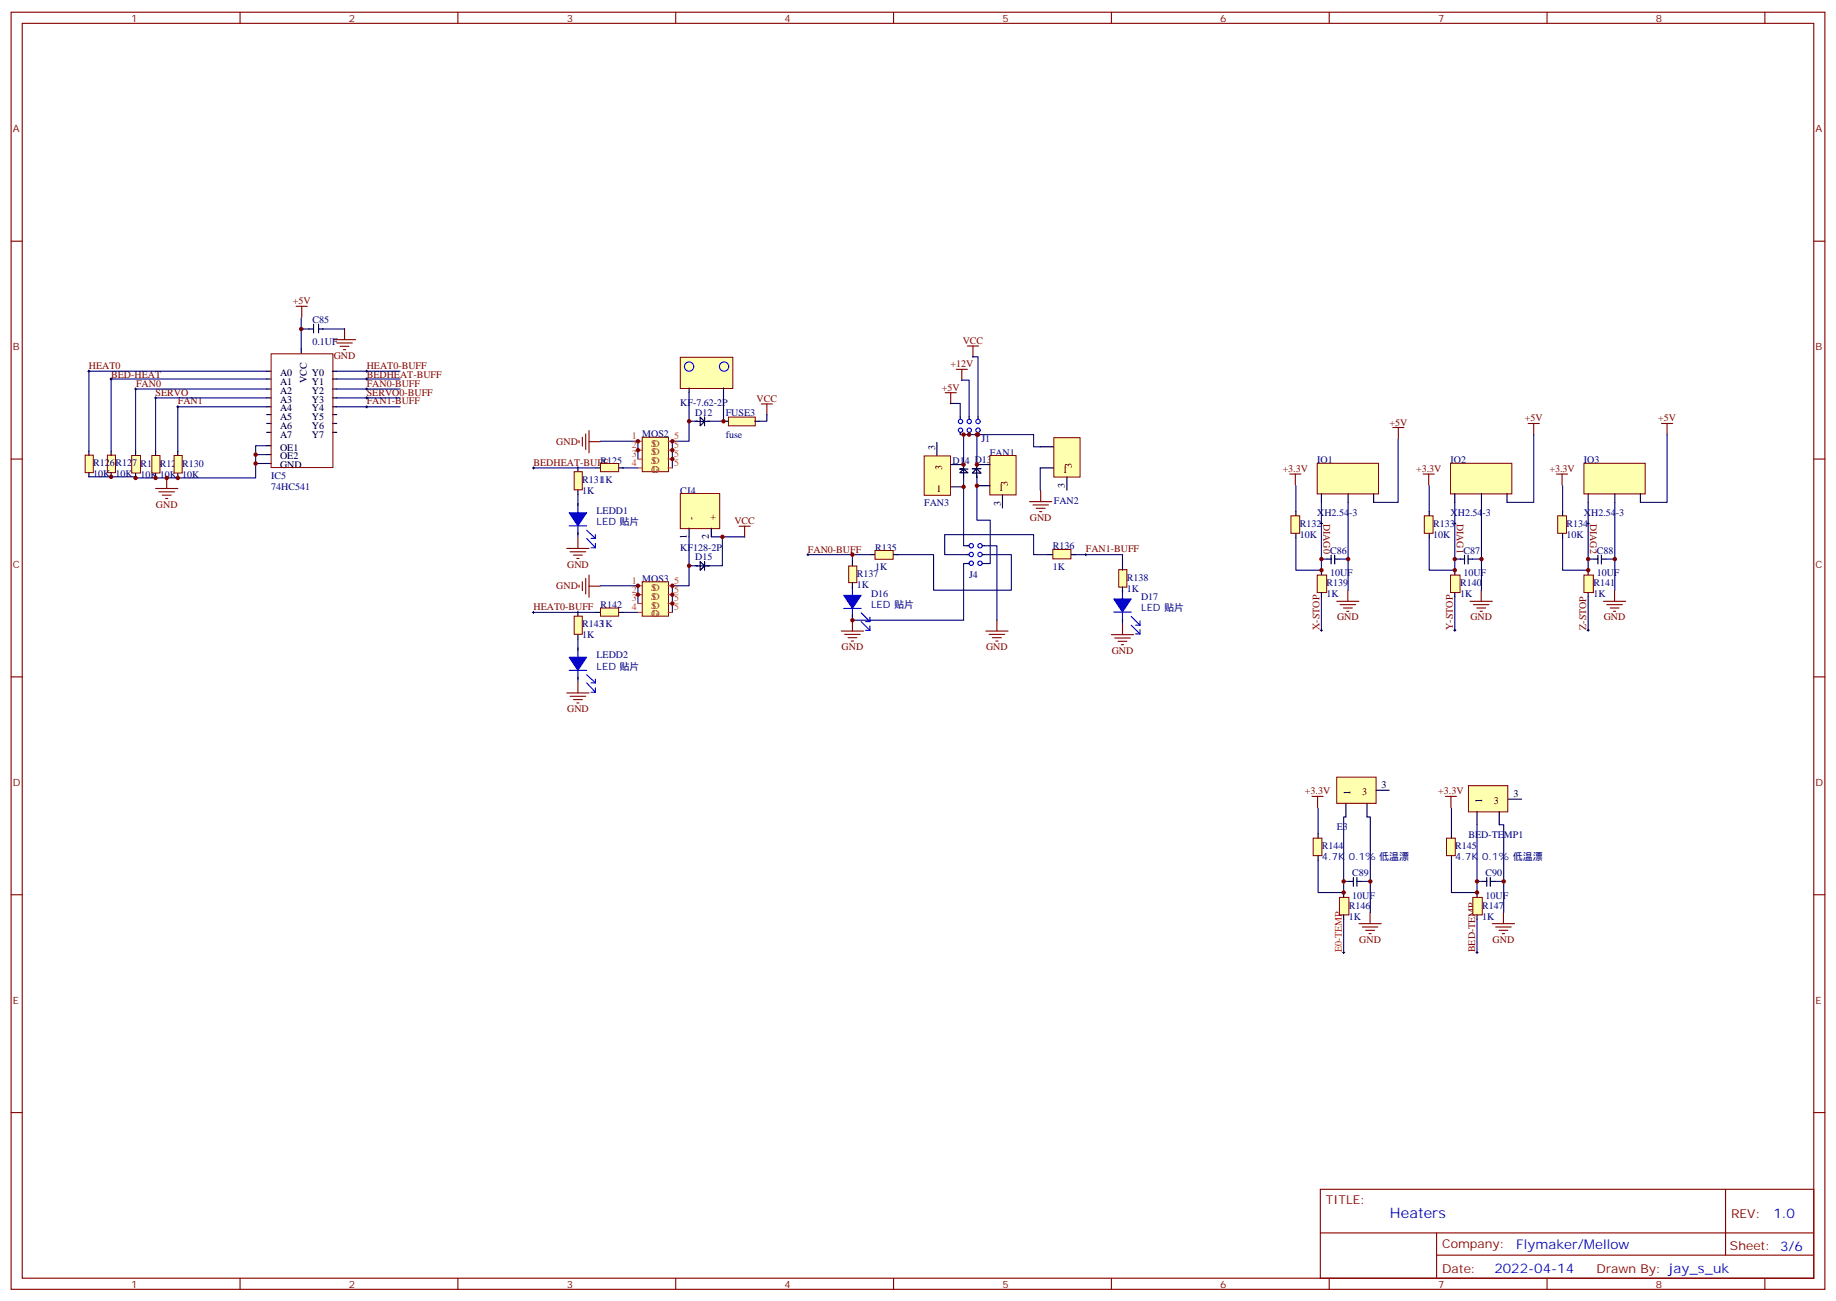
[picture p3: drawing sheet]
<svg xmlns="http://www.w3.org/2000/svg" width="583mm" height="413mm" viewBox="0 0 583 413" stroke-linecap="round" stroke-linejoin="round" font-family="sans-serif">
<g fill="none" stroke="#800000" stroke-width=".35">
<path d="M94 97.2h3.5M95.8 97.2v3.5M105.8 107.8h7.1M106.9 108.9h4.9M107.9 109.9h2.9M109 111h.7M109.4 104.3v3.5M303.5 117.2h3.6M305.3 117.2v3.6M307.1 109.8h3.5M308.8 109.8v3.6M183.8 139.8v.7"/>
<path d="M184.9 138.8v2.8M185.9 137.7v5M187 136.7v7M241.7 128.2h3.5M243.4 128.2v3.5M300 124.6h3.5M301.8 124.6v3.6M442.1 135.7h3.5M443.9 135.7v3.5M485.1 134.4h3.5M486.8 134.4v3.5M527.4 134.4h3.5"/>
<path d="M529.2 134.4v3.5M49.4 155h7M50.4 156.1h5M51.5 157.2h2.8M52.6 158.2h.7M52.9 151.5v3.5M187 140.2h3.5M326.8 159.2h7.1M330.3 155.7v3.5M409.4 150.5h3.5M411.2 150.5v3.5M451.7 150.5h3.6"/>
<path d="M453.5 150.5v3.5M494.1 150.5h3.5M495.8 150.5v3.5M179.9 174.1h7.1M181 175.1h4.9M182 176.2h2.9M183.1 177.2h.7M183.4 170.5v3.6M234.6 167h3.5M236.4 167v3.5M327.9 160.3h4.9M328.9 161.3h2.8"/>
<path d="M330 162.4h.7M183.8 185.7v.7M184.9 184.6v2.9M185.9 183.6v4.9M187 182.5v7.1M187 186h3.5M270.6 196.8v3.5M316.4 196.8v3.5M356.3 197.9v3.5M424.3 190.9h7.1M425.4 191.9h4.9M426.4 193h2.8"/>
<path d="M427.5 194h.7M427.8 187.3v3.6M466.6 190.9h7.1M467.7 191.9h4.9M468.8 193h2.8M469.8 194h.7M470.2 187.3v3.6M509 190.9h7M510 191.9h5M511.1 193h2.8M512.1 194h.8M512.5 187.3v3.6"/>
<path d="M179.9 219.9h7.1M183.4 216.4v3.5M267.1 200.3h7M268.1 201.3h4.9M269.2 202.4h2.8M270.2 203.5h.7M312.9 200.3h7.1M314 201.3h4.9M315 202.4h2.9M316.1 203.5h.7M352.8 201.4h7M353.8 202.5h5"/>
<path d="M354.9 203.6h2.8M356 204.6h.7M181 221h4.9M182 222.1h2.9M183.1 223.1h.7M416.5 252.8h3.5M418.2 252.8v3.5M458.8 252.8h3.5M460.6 252.8v3.5M431.4 293.2h7M432.4 294.2h5M433.5 295.3h2.8"/>
<path d="M434.5 296.3h.7M434.9 289.6v3.6M473.7 293.2h7.1M474.8 294.2h4.9M475.8 295.3h2.8M476.9 296.3h.7M477.2 289.6v3.6"/>
</g>
<g fill="none" stroke="#000" stroke-width=".32">
<path d="M27.9 117.8h.7M28.2 117.5v.7M35.3 119.9v.7M116.1 117.8h.7M116.4 117.5v.7M116.4 119.9v.7M34.9 120.3h.7M42.7 123.5h.7M43 123.1v.7M49 126.3h.7M49.4 125.9v.7M56.1 129.1h.7"/>
<path d="M56.4 128.8v.7M116.1 120.3h.7M116.1 123.5h.7M116.1 129.1h.7M116.1 126.3h.7M116.4 123.1v.7M116.4 125.9v.7M116.4 128.8v.7M169 148.5h.7M169.3 148.2v.7M256.1 176h.7M256.5 175.7v.7"/>
<path d="M344.3 176h.7M344.7 175.7v.7M419.1 166.2h.7M419.5 165.8v.7M461.4 166.2h.7M461.8 165.8v.7M503.8 166.2h.7M504.1 165.8v.7M169 194.4h.7M169.3 194v.7M419.5 199.7v.7M461.8 199.7v.7"/>
<path d="M504.1 199.7v.7M419.1 200h.7M461.4 200h.7M503.8 200h.7M426.2 302.3h.7M426.5 302v.7M468.5 302.3h.7M468.8 302v.7"/>
</g>
<g fill="none" stroke="#000080" stroke-width=".35">
<path d="M84.7 117.8h-56.5v25.4M95.6 100.9v9.9M95.6 104.4h2.5M102.3 104.4h7.1M106.9 117.8h20.1M308.7 113.2h1.7v19.1M84.7 126.3h-35.3v16.9M84.7 123.5h-41.7v19.7M84.7 120.3h-49.4v22.9M84.7 129.1h-28.3v14.1M106.9 120.3h20.1M106.9 123.5h20.1"/>
<path d="M106.9 129.1h20.1M106.9 126.3h20.1M218.7 124.5v9.2M221.2 133.7h-2.5v6.4h-5.3v8.4M229.7 124.5v9.2h-4.6M243.4 131.6v2.1h-2.5M301.6 128.1h3.2v4.2M304.8 137.9h1.1v9.6M305.2 120.6h2.4v11.7M305.9 137.9h4.2M310.1 137.9h18v3.9h2.1M310.1 137.9v9.6"/>
<path d="M443.8 139.3v20.2h-7.8M486.8 137.9v21.6h-8.4M529.2 137.9v21.6h-8.5M81.1 147.1v4.6h-38.1v-.4h-14.8M81.1 144.3v2.8h3.6M84.7 141.5h-3.6v2.8h3.6M169.3 148.5h19.8M183.4 157v2.8M190.5 140.1h12v5.6M197.6 148.5h4.9M305.9 151.7v21.5h1M310.1 151.7v13.4h4.2v13.8h-1.7"/>
<path d="M330.2 148.5v7.1M411.3 154.2v8.1M419.5 159.5v17.9h1.7M427.9 159.5v27.8M453.7 154.2v8.1M461.8 159.5v17.9h1.7M470.3 159.5v27.8M496 154.2v8.1M504.1 159.5v17.9h1.8M512.6 159.5v27.8M183.4 169.7v.7M218.7 170.4v9.2"/>
<path d="M221.2 179.6h-2.5v6.3h-5.3v8.5M225.8 170.4h10.6M229.3 170.4v9.2h-4.2M256.5 176h19.7M270.6 176v2.2M284.7 176h11.6v11.3h24.7v-11.3h-8.4M306.9 178.9h-1v17.9h-35.3v-1M306.9 176h-7v-6.3h28.2v6.3h4.6M312.6 173.2h3.8v23.6M341.1 176h15.2v3.6M411.3 170.7v10.3h8.2v-3.6M425.1 177.4h2.8"/>
<path d="M453.7 170.7v10.3h8.1v-3.6M467.4 177.4h2.9M496 170.7v10.3h8.1v-3.6M509.8 177.4h2.8M169.3 194.4h19.8M190.5 185.9h12v5.7M197.6 194.4h4.9M356.3 187.3v.4M356.3 197.2v.7M419.5 189.4v10.6M461.8 189.4v10.6M504.1 189.4v10.6"/>
<path d="M183.4 202.8v2.9M183.4 215.5v.8M418.4 256.5v8.1M427.2 259.3h-.7v20.5h1.8M433.9 259.3h1.1v30.3M460.7 256.5v8.1M418.4 273v10.3h8.1v-3.5M432.2 279.8h2.8M460.7 273v10.3h8.1v-3.5M468.8 261.8v18h1.8M474.5 279.8h2.8M475.9 261.8h1.4v27.8"/>
<path d="M426.5 291.7v10.6M468.8 291.7v10.6"/>
</g>
<path d="M293.4 144.7h8.3v12.5h-8.3z" fill="#ffffb0" stroke="#800000" stroke-width=".32"/>
<path d="M297.4 140.4v4.2M301.7 154.5h4.2M301.7 147.5h4.2" fill="none" stroke="#000" stroke-width=".35"/>
<path d="M269.4 179.6h2.6v5.3h-2.6z" fill="#ffffb0" stroke="#800000" stroke-width=".32"/>
<path d="M270.6 178.2v1.3M270.6 184.9v2.1M270.6 195.1v.7" fill="none" stroke="#000" stroke-width=".35"/>
<path d="M267.8 193.1h5.6M270.6 186.2v9.7M273.4 194.5l2.7 2.8M273.4 197.3l2.7 2.8M274.7 197.3h1.4M276.1 195.9v1.4M276.1 198.7v1.4M274.7 200.1h1.4" fill="none" stroke="#00f" stroke-width=".35"/>
<path d="M267.8 189h5.6l-2.8 4.1z" fill="#00f" stroke="#00f" stroke-width=".32"/>
<path d="M277.7 174.7h5.8v2.8h-5.8z" fill="#ffffb0" stroke="#800000" stroke-width=".32"/>
<path d="M305.9 148.2v-.7v1.4l-1.2 1.2h2.5l-1.3-1.2h-1.2h2.5M305.9 148.9v2.7M310 147.4v1.4l-1.4 1.3h2.8l-1.4-1.3h-1.4h2.8M310 148.8v2.7M310.1 147.5v.7M310.1 151v.7M276.2 176h1.4M283.7 176h1.3" fill="none" stroke="#000" stroke-width=".35"/>
<path d="M314.2 144.6h8.3v12.5h-8.3z" fill="#ffffb0" stroke="#800000" stroke-width=".32"/>
<g fill="none" stroke="#000" stroke-width=".35">
<path d="M84.7 117.8h1.4M95.6 110.8v1.4M105.5 117.8h1.4M84.7 120.3h1.4M84.7 123.5h1.4M84.7 126.3h1.4M84.7 129.1h1.4M84.7 131.6h1.4M84.7 134.4h1.4M84.7 137.2h1.4M105.5 120.3h1.4M105.5 123.5h1.4"/>
<path d="M105.5 126.3h1.4M105.5 129.1h1.4M105.5 131.6h1.4M105.5 134.4h1.4M105.5 137.2h1.4M304.8 132.3v.7M304.8 137.2v.7M307.6 132.3v.7M307.6 137.2v.7M310.4 132.3v.7M310.4 137.2v.7M84.7 141.5h1.4"/>
<path d="M84.7 147.1h1.4M84.7 144.3h1.4M310.1 154.2h4.2M310.1 147.5h4.2M318.2 157.1v4.1M306.9 178.9h.7M306.9 176h.7M306.9 173.2h.7M311.9 178.9h.7M311.9 176h.7M311.9 173.2h.7"/>
</g>
<g fill="none" stroke="#00f" stroke-width=".35">
<circle cx="304.9" cy="133.8" r=".7"/>
<circle cx="304.9" cy="136.5" r=".7"/>
<circle cx="307.7" cy="133.8" r=".69"/>
<circle cx="307.7" cy="136.5" r=".69"/>
<circle cx="310.4" cy="133.8" r=".69"/>
<circle cx="310.4" cy="136.5" r=".69"/>
<circle cx="308.3" cy="173.2" r=".69"/>
<circle cx="308.3" cy="178.8" r=".69"/>
<circle cx="308.3" cy="176" r=".69"/>
<circle cx="311.1" cy="173.2" r=".7"/>
<circle cx="311.1" cy="178.8" r=".69"/>
<circle cx="311.1" cy="176" r=".69"/>
</g>
<path d="M86.1 112.3h19.6v36.1h-19.6z" fill="none" stroke="#800000" stroke-width=".32"/>
<path d="M41.8 144.6h2.8v5.5h-2.8z" fill="#ffffb0" stroke="#800000" stroke-width=".32"/>
<path d="M43 143.2v1.4M43 150.3v1.4" fill="none" stroke="#000" stroke-width=".35"/>
<path d="M48.2 144.6h2.6v5.5h-2.6z" fill="#ffffb0" stroke="#800000" stroke-width=".32"/>
<path d="M49.4 143.2v1.4M49.4 150.3v1.4" fill="none" stroke="#000" stroke-width=".35"/>
<path d="M34.1 144.5h2.6v5.5h-2.6z" fill="#ffffb0" stroke="#800000" stroke-width=".32"/>
<path d="M35.3 143.2v1.4M35.3 150v1.3" fill="none" stroke="#000" stroke-width=".35"/>
<path d="M27 144.5h2.6v5.5h-2.6z" fill="#ffffb0" stroke="#800000" stroke-width=".32"/>
<path d="M98.1 104.4h1.4M99.5 102.9v2.8M101.1 102.9v2.8M101.3 104.4h1.4M28.2 143.2v1.4M28.2 150v1.3" fill="none" stroke="#000" stroke-width=".35"/>
<path d="M203.9 138.8h8.3v10.9h-8.3z" fill="#ffffb0" stroke="#800000" stroke-width=".32"/>
<path d="M202.5 140.1h1.4M202.5 142.9h1.4M202.5 145.7h1.4M202.5 148.5h1.4M212 140.1h1.4M212 142.9h1.4M212 145.7h1.4M212 148.5h1.4" fill="none" stroke="#cc4026" stroke-width=".35"/>
<path d="M190.6 147.1h5.8v2.6h-5.8z" fill="#ffffb0" stroke="#800000" stroke-width=".32"/>
<path d="M189.1 148.5h1.4M196.5 148.5h1.4" fill="none" stroke="#000" stroke-width=".35"/>
<path d="M182.3 149.7h2.5v5.8h-2.5z" fill="#ffffb0" stroke="#800000" stroke-width=".32"/>
<path d="M220.8 133.7h.7M221.1 133.8h2.5M224.4 133.7h.7M225 133.8h-1.4l-1.4-1.4v2.8l1.4-1.4v-1.4v2.8M183.4 148.2v1.4M183.4 155.6v1.4M183.4 159.8v.7M183.4 169v.7" fill="none" stroke="#000" stroke-width=".35"/>
<path d="M183.4 160v9.7M180.7 166.9h5.5M186.2 168.3l2.8 2.6M186.2 170.9l2.8 3M187.6 170.9h1.4M187.6 173.9h1.4M189 169.7v1.2M189 172.5v1.4" fill="none" stroke="#00f" stroke-width=".35"/>
<path d="M180.7 162.7h5.5l-2.8 4.2z" fill="#00f" stroke="#00f" stroke-width=".32"/>
<path d="M203.9 184.7h8.3v10.9h-8.3z" fill="#ffffb0" stroke="#800000" stroke-width=".32"/>
<path d="M202.5 185.9h1.4M202.5 188.7h1.4M202.5 191.6h1.4M202.5 194.4h1.4M212 185.9h1.4M212 188.7h1.4M212 191.6h1.4M212 194.4h1.4" fill="none" stroke="#cc4026" stroke-width=".35"/>
<path d="M190.6 193h5.8v2.6h-5.8z" fill="#ffffb0" stroke="#800000" stroke-width=".32"/>
<path d="M189.1 194.4h1.4M196.5 194.4h1.4" fill="none" stroke="#000" stroke-width=".35"/>
<path d="M215.9 156.7h12.5v11.1h-12.5z" fill="#ffffb0" stroke="#800000" stroke-width=".32"/>
<path d="M218.7 167.6v2.8M225.8 167.6v2.8" fill="none" stroke="#000" stroke-width=".35"/>
<path d="M182.3 195.6h2.5v5.7h-2.5z" fill="#ffffb0" stroke="#800000" stroke-width=".32"/>
<path d="M220.8 179.6h.7M221.1 179.6h2.5M224.4 179.6h.7M225 179.6h-1.4l-1.4-1.4v2.8l1.4-1.4v-1.4v2.8M183.4 194v1.4M183.4 201.5v1.3M183.4 205.7v.7M183.4 214.9v.6" fill="none" stroke="#000" stroke-width=".35"/>
<path d="M180.7 212.8h5.5M183.4 205.8v9.7M186.2 214.2l2.8 2.5M186.2 216.7l2.8 3M187.6 216.7h1.4M187.6 219.7h1.4M189 215.5v1.2M189 218.3v1.4" fill="none" stroke="#00f" stroke-width=".35"/>
<path d="M180.7 208.6h5.5l-2.8 4.2z" fill="#00f" stroke="#00f" stroke-width=".32"/>
<path d="M215.9 113.4h16.7v9.9h-16.7z" fill="#ffffb0" stroke="#800000" stroke-width=".32"/>
<g fill="none" stroke="#00f" stroke-width=".35">
<circle cx="218.7" cy="116.4" r="1.48"/>
<circle cx="229.8" cy="116.4" r="1.47"/>
</g>
<path d="M218.7 123.1v1.4M229.7 123.1v1.4" fill="none" stroke="#000" stroke-width=".35"/>
<path d="M231.2 132.4h8.5v2.8h-8.5z" fill="#ffffb0" stroke="#800000" stroke-width=".32"/>
<path d="M229.7 133.7h1.3M239.6 133.7h1.3" fill="none" stroke="#000" stroke-width=".35"/>
<path d="M409.8 163.7h2.8v5.6h-2.8z" fill="#ffffb0" stroke="#800000" stroke-width=".32"/>
<path d="M411.3 162.3v1.4M411.3 169.4v1.3M421.2 177.4h1.4M422.5 176.2v2.8M423.7 176.2v2.8M423.7 177.4h1.4" fill="none" stroke="#000" stroke-width=".35"/>
<path d="M418.1 147h19.5v9.8h-19.5z" fill="#ffffb0" stroke="#800000" stroke-width=".32"/>
<path d="M419.5 156.7v2.8M427.9 156.7v2.8M436 156.7v2.8" fill="none" stroke="#000" stroke-width=".35"/>
<path d="M418.1 182.5h3v5.6h-3z" fill="#ffffb0" stroke="#800000" stroke-width=".32"/>
<path d="M419.5 181v1.4M419.5 188.1v1.3" fill="none" stroke="#000" stroke-width=".35"/>
<path d="M452.1 163.7h2.8v5.6h-2.8z" fill="#ffffb0" stroke="#800000" stroke-width=".32"/>
<path d="M453.7 162.3v1.4M453.7 169.4v1.3M463.5 177.4h1.4M464.9 176.2v2.8M466 176.2v2.8M466 177.4h1.4" fill="none" stroke="#000" stroke-width=".35"/>
<path d="M460.4 147h19.5v9.8h-19.5z" fill="#ffffb0" stroke="#800000" stroke-width=".32"/>
<path d="M461.8 156.7v2.8M470.3 156.7v2.8M478.4 156.7v2.8" fill="none" stroke="#000" stroke-width=".35"/>
<path d="M460.4 182.5h3v5.6h-3z" fill="#ffffb0" stroke="#800000" stroke-width=".32"/>
<path d="M461.8 181v1.4M461.8 188.1v1.3" fill="none" stroke="#000" stroke-width=".35"/>
<path d="M494.4 163.7h2.8v5.6h-2.8z" fill="#ffffb0" stroke="#800000" stroke-width=".32"/>
<path d="M496 162.3v1.4M496 169.4v1.3M505.9 177.4h1.4M507.2 176.2v2.8M508.3 176.2v2.8M508.4 177.4h1.4" fill="none" stroke="#000" stroke-width=".35"/>
<path d="M502.8 147h19.4v9.8h-19.4z" fill="#ffffb0" stroke="#800000" stroke-width=".32"/>
<path d="M504.1 156.7v2.8M512.6 156.7v2.8M520.7 156.7v2.8" fill="none" stroke="#000" stroke-width=".35"/>
<path d="M502.8 182.5h3v5.6h-3z" fill="#ffffb0" stroke="#800000" stroke-width=".32"/>
<path d="M504.1 181v1.4M504.1 188.1v1.3" fill="none" stroke="#000" stroke-width=".35"/>
<path d="M416.8 266h2.8v5.6h-2.8z" fill="#ffffb0" stroke="#800000" stroke-width=".32"/>
<path d="M418.4 264.6v1.4M418.4 271.7v1.3M428.3 279.8h1.4M429.6 278.5v2.8M430.7 278.5v2.8M430.8 279.8h1.4" fill="none" stroke="#000" stroke-width=".35"/>
<path d="M425.2 284.8h3v5.6h-3z" fill="#ffffb0" stroke="#800000" stroke-width=".32"/>
<path d="M426.5 283.3v1.4M426.5 290.4v1.3" fill="none" stroke="#000" stroke-width=".35"/>
<path d="M459.2 266h2.7v5.6h-2.7z" fill="#ffffb0" stroke="#800000" stroke-width=".32"/>
<path d="M460.7 264.6v1.4M460.7 271.7v1.3M470.6 279.8h1.4M471.9 278.5v2.8M473.1 278.5v2.8M473.1 279.8h1.4" fill="none" stroke="#000" stroke-width=".35"/>
<path d="M467.5 284.8h3v5.6h-3z" fill="#ffffb0" stroke="#800000" stroke-width=".32"/>
<path d="M468.8 283.3v1.4M468.8 290.4v1.3" fill="none" stroke="#000" stroke-width=".35"/>
<path d="M424.3 246.7h12.5v8.3h-12.5z" fill="#ffffb0" stroke="#800000" stroke-width=".32"/>
<path d="M427.2 255.1v4.2M433.9 255.1v4.2M436.8 250.8h4.2" fill="none" stroke="#000" stroke-width=".35"/>
<path d="M466.1 249.4h12.5v8.3h-12.5z" fill="#ffffb0" stroke="#800000" stroke-width=".32"/>
<path d="M468.8 257.6v4.2M475.9 257.6v4.2M478.8 253.6h4.2" fill="none" stroke="#000" stroke-width=".35"/>
<path d="M334.5 138.9h8.3v12.5h-8.3z" fill="#ffffb0" stroke="#800000" stroke-width=".32"/>
<path d="M330.2 148.5h4.2M330.2 141.8h4.2M338.7 151.4v4.2" fill="none" stroke="#000" stroke-width=".35"/>
<path d="M55.3 144.6h2.5v5.5h-2.5z" fill="#ffffb0" stroke="#800000" stroke-width=".32"/>
<path d="M56.4 143.2v1.4M56.4 150.3v1.4" fill="none" stroke="#000" stroke-width=".35"/>
<path d="M355.1 180.8h2.6v5.6h-2.6z" fill="#ffffb0" stroke="#800000" stroke-width=".32"/>
<path d="M356.3 179.6v1.4M356.3 186.3v1.7M356.3 196.5v.7" fill="none" stroke="#000" stroke-width=".35"/>
<path d="M353.5 194.3h5.6M356.3 187.3v9.7M359.1 195.7l2.8 2.7M359.1 198.4l2.8 2.8M360.5 198.4h1.4M361.9 197v1.4M361.9 199.8v1.4M360.5 201.2h1.4" fill="none" stroke="#00f" stroke-width=".35"/>
<path d="M353.5 190.1h5.6l-2.8 4.2z" fill="#00f" stroke="#00f" stroke-width=".32"/>
<path d="M334.2 174.4h5.7v3h-5.7z" fill="#ffffb0" stroke="#800000" stroke-width=".32"/>
<path d="M332.7 176h1.4M340.1 176h1.4" fill="none" stroke="#000" stroke-width=".35"/>
<g fill="none" stroke="#870000" stroke-width=".35">
<path d="M3.5 3.9h575.8v405.3h-575.8zM7.1 7.4h568.6v398.3h-568.6zM76.2 3.9v3.5M145.3 3.9v3.5M214.5 3.9v3.5M283.6 3.9v3.5M352.8 3.9v3.5M421.9 3.9v3.5M491.1 3.9v3.5M560.2 3.9v3.5M3.5 76.6h3.6M575.7 76.6h3.6"/>
<path d="M3.5 145.7h3.6M575.7 145.7h3.6M3.5 214.8h3.6M575.7 214.8h3.6M3.5 284h3.6M575.7 284h3.6M3.5 353.1h3.6M575.7 353.1h3.6M419.1 377.5h156.6v28.2h-156.6zM547.7 377.5v20.9M419.1 391.3h156.5M456 398.4h119.6"/>
<path d="M456 391.3v14.1M76.2 405.7v3.5M145.3 405.7v3.5M214.5 405.7v3.5M283.6 405.7v3.5M352.8 405.7v3.5M421.9 405.7v3.5M491.1 405.7v3.5M560.2 405.7v3.5"/>
</g>
<g fill="#800000">
<circle cx="35.3" cy="151.3" r=".71"/>
<circle cx="43" cy="151.7" r=".71"/>
<circle cx="49.4" cy="151.7" r=".71"/>
<circle cx="52.9" cy="151.7" r=".71"/>
<circle cx="56.4" cy="151.7" r=".71"/>
<circle cx="81.1" cy="147.1" r=".71"/>
<circle cx="81.1" cy="144.3" r=".71"/>
<circle cx="95.6" cy="104.4" r=".71"/>
<circle cx="202.5" cy="188.7" r=".71"/>
<circle cx="202.5" cy="185.9" r=".71"/>
<circle cx="202.5" cy="142.9" r=".71"/>
<circle cx="202.5" cy="140.1" r=".71"/>
<circle cx="213.4" cy="191.6" r=".71"/>
<circle cx="213.4" cy="188.7" r=".71"/>
<circle cx="213.4" cy="185.9" r=".71"/>
<circle cx="213.4" cy="145.7" r=".71"/>
<circle cx="213.4" cy="142.9" r=".71"/>
<circle cx="213.4" cy="140.1" r=".71"/>
<circle cx="218.7" cy="179.6" r=".71"/>
<circle cx="218.7" cy="133.7" r=".71"/>
<circle cx="229.3" cy="170.4" r=".71"/>
<circle cx="229.7" cy="133.7" r=".71"/>
<circle cx="270.6" cy="196.8" r=".71"/>
<circle cx="270.6" cy="176" r=".71"/>
<circle cx="305.9" cy="154.5" r=".71"/>
<circle cx="305.9" cy="147.5" r=".71"/>
<circle cx="305.9" cy="137.9" r=".71"/>
<circle cx="307.6" cy="137.9" r=".71"/>
<circle cx="310.1" cy="154.2" r=".71"/>
<circle cx="310.1" cy="147.5" r=".71"/>
<circle cx="310.1" cy="137.9" r=".71"/>
<circle cx="310.4" cy="137.9" r=".71"/>
<circle cx="419.5" cy="181" r=".71"/>
<circle cx="419.5" cy="177.4" r=".71"/>
<circle cx="426.5" cy="283.3" r=".71"/>
<circle cx="426.5" cy="279.8" r=".71"/>
<circle cx="427.9" cy="177.4" r=".71"/>
<circle cx="435" cy="279.8" r=".71"/>
<circle cx="461.8" cy="181" r=".71"/>
<circle cx="461.8" cy="177.4" r=".71"/>
<circle cx="468.8" cy="283.3" r=".71"/>
<circle cx="468.8" cy="279.8" r=".71"/>
<circle cx="470.3" cy="177.4" r=".71"/>
<circle cx="477.3" cy="279.8" r=".71"/>
<circle cx="504.1" cy="181" r=".71"/>
<circle cx="504.1" cy="177.4" r=".71"/>
<circle cx="512.6" cy="177.4" r=".71"/>
</g>
<text font-size="4.6" fill="#00f" x="441.2" y="386.5">Heaters</text>
<g font-size="4.2" fill="#00f">
<text x="562.9" y="386.7">1.0</text>
<text x="481.3" y="396.3">Flymaker/Mellow</text>
<text x="474.4" y="404.1">2022-04-14</text>
</g>
<g font-size="3.9" fill="#800">
<text x="420.9" y="382.1">TITLE:</text>
<text x="549.5" y="386.7">REV:</text>
<text x="457.8" y="396.3">Company:</text>
<text x="549.1" y="396.9">Sheet: 3/6</text>
<text x="457.8" y="403.9">Date:</text>
<text x="506.8" y="404">Drawn By: jay_s_uk</text>
</g>
<g font-size="3.2" fill="#800">
<text x="41.6" y="6.9">1</text>
<text x="110.8" y="6.9">2</text>
<text x="179.9" y="6.9">3</text>
<text x="249.1" y="6.9">4</text>
<text x="318.2" y="6.9">5</text>
<text x="387.3" y="6.9">6</text>
<text x="456.5" y="6.9">7</text>
<text x="525.6" y="6.9">8</text>
<text x="4.1" y="42">A</text>
<text x="576.3" y="42">A</text>
<text x="4.1" y="111.1">B</text>
<text x="576.3" y="111.1">B</text>
<text x="4.1" y="180.3">C</text>
<text x="576.3" y="180.3">C</text>
<text x="4.1" y="249.4">D</text>
<text x="576.3" y="249.4">D</text>
<text x="4.1" y="318.6">E</text>
<text x="576.3" y="318.6">E</text>
<text x="41.6" y="408.7">1</text>
<text x="110.8" y="408.7">2</text>
<text x="179.9" y="408.7">3</text>
<text x="249.1" y="408.7">4</text>
<text x="318.2" y="408.7">5</text>
<text x="387.3" y="408.7">6</text>
<text x="456.5" y="408.7">7</text>
<text x="525.6" y="408.7">8</text>
</g>
<g font-size="3.2" fill="#800000">
<text x="93" y="96.6">+5V</text>
<text x="105.9" y="113.9">GND</text>
<text x="305.6" y="109.2">VCC</text>
<text x="28.2" y="117.2">HEAT0</text>
<text x="35.3" y="119.8">BED-HEAT</text>
<text x="116.4" y="117.2">HEAT0-BUFF</text>
<text x="116.4" y="119.8">BEDHEAT-BUFF</text>
<text x="301.7" y="116.6">+12V</text>
<text x="43.2" y="122.8">FAN0</text>
<text x="49.4" y="125.6">SERVO</text>
<text x="116.4" y="122.8">FAN0-BUFF</text>
<text x="116.4" y="125.6">SERVO0-BUFF</text>
<text x="299" y="124">+5V</text>
<text x="56.4" y="128.3">FAN1</text>
<text x="116.4" y="128.3">FAN1-BUFF</text>
<text x="240.2" y="127.6">VCC</text>
<text x="441" y="135.1">+5V</text>
<text x="484" y="133.8">+5V</text>
<text x="526.3" y="133.8">+5V</text>
<text x="176.6" y="141.1">GND</text>
<text x="169.3" y="147.9">BEDHEAT-BUFF</text>
<text x="407.2" y="149.8">+3.3V</text>
<text x="449.5" y="149.8">+3.3V</text>
<text x="491.8" y="149.8">+3.3V</text>
<text x="49.5" y="161.1">GND</text>
<text x="233.1" y="166.4">VCC</text>
<text x="326.9" y="165.3">GND</text>
<text x="420.1" y="166.2" transform="rotate(90 420.1 166.2)">DIAG0</text>
<text x="462.5" y="166.2" transform="rotate(90 462.5 166.2)">DIAG1</text>
<text x="504.8" y="166.2" transform="rotate(90 504.8 166.2)">DIAG2</text>
<text x="256.5" y="175.5">FAN0-BUFF</text>
<text x="344.7" y="175.4">FAN1-BUFF</text>
<text x="180" y="180.1">GND</text>
<text x="176.6" y="187">GND</text>
<text x="169.3" y="193.7">HEAT0-BUFF</text>
<text x="424.4" y="196.9">GND</text>
<text x="466.7" y="196.9">GND</text>
<text x="509.1" y="196.9">GND</text>
<text x="418.9" y="199.9" transform="rotate(-90 418.9 199.9)">X-STOP</text>
<text x="461.2" y="199.9" transform="rotate(-90 461.2 199.9)">Y-STOP</text>
<text x="503.5" y="199.9" transform="rotate(-90 503.5 199.9)">Z-STOP</text>
<text x="267.2" y="206.4">GND</text>
<text x="313" y="206.4">GND</text>
<text x="352.9" y="207.5">GND</text>
<text x="180" y="226">GND</text>
<text x="414.2" y="252.1">+3.3V</text>
<text x="456.5" y="252.1">+3.3V</text>
<text x="431.5" y="299.2">GND</text>
<text x="473.8" y="299.2">GND</text>
<text x="468.3" y="302.2" transform="rotate(-90 468.3 302.2)">BED-TEMP</text>
</g>
<g font-size="3.2" fill="#000080">
<text x="99.2" y="102.5">C85</text>
<text x="99.2" y="109.5">0.1UF</text>
<text x="215.9" y="128.9">KF-7.62-2P</text>
<text x="220.7" y="132">D12</text>
<text x="230.4" y="132">FUSE3</text>
<text x="230.4" y="139.1">fuse</text>
<text x="311.5" y="140.1">J1</text>
<text x="29.6" y="148">R126</text>
<text x="36.7" y="148">R127</text>
<text x="44.6" y="148.1">R128</text>
<text x="50.8" y="148.1">R129</text>
<text x="57.8" y="148.1">R130</text>
<text x="190.6" y="147.1">R125</text>
<text x="302.3" y="147.4">D14 D13</text>
<text x="314.2" y="144.6">FAN1</text>
<text x="418.1" y="147">IO1</text>
<text x="460.4" y="147">IO2</text>
<text x="502.8" y="147">IO3</text>
<text x="29.6" y="151.5">10K 10K</text>
<text x="44.6" y="151.6">10K 10K 10K</text>
<text x="86.1" y="155.5">74HC541</text>
<text x="86.1" y="151.9">IC5</text>
<text x="184.8" y="153.2">R1311K</text>
<text x="184.8" y="156.8">1K</text>
<text x="215.9" y="156.7">CJ4</text>
<text x="293.4" y="160.7">FAN3</text>
<text x="334.5" y="159.8">FAN2</text>
<text x="189.4" y="166.7">LED 贴片</text>
<text x="189.4" y="163.1">LEDD1</text>
<text x="412.6" y="167.2">R132</text>
<text x="418.1" y="163.8">XH2.54-3</text>
<text x="454.9" y="167.2">R133</text>
<text x="460.4" y="163.8">XH2.54-3</text>
<text x="497.2" y="167.2">R134</text>
<text x="502.8" y="163.8">XH2.54-3</text>
<text x="412.6" y="170.8">10K</text>
<text x="454.9" y="170.8">10K</text>
<text x="497.2" y="170.8">10K</text>
<text x="215.9" y="174.8">KF128-2P</text>
<text x="220.7" y="177.9">D15</text>
<text x="277.7" y="174.7">R135</text>
<text x="334.2" y="174.4">R136</text>
<text x="422.2" y="175.9">C86</text>
<text x="464.5" y="175.9">C87</text>
<text x="506.8" y="175.9">C88</text>
<text x="272" y="183.2">R137</text>
<text x="277.7" y="181">1K</text>
<text x="307.6" y="183.4">J4</text>
<text x="334.2" y="180.9">1K</text>
<text x="357.7" y="184.3">R138</text>
<text x="422.2" y="182.9">10UF</text>
<text x="464.5" y="182.9">10UF</text>
<text x="506.8" y="182.9">10UF</text>
<text x="272" y="186.7">1K</text>
<text x="276.5" y="189.4">D16</text>
<text x="357.7" y="187.9">1K</text>
<text x="362.2" y="190.5">D17</text>
<text x="421.1" y="189.6">1K</text>
<text x="421.1" y="186">R139</text>
<text x="463.4" y="189.6">1K</text>
<text x="463.4" y="186">R140</text>
<text x="505.8" y="189.6">1K</text>
<text x="505.8" y="186">R141</text>
<text x="190.6" y="193">R142</text>
<text x="276.5" y="192.9">LED 贴片</text>
<text x="362.2" y="194">LED 贴片</text>
<text x="184.8" y="202.6">1K</text>
<text x="184.8" y="199.1">R1431K</text>
<text x="189.4" y="209">LEDD2</text>
<text x="189.4" y="212.5">LED 贴片</text>
<text x="424.3" y="263.4">E3</text>
<text x="419.6" y="269.5">R144</text>
<text x="461.9" y="269.5">R145</text>
<text x="466.1" y="266.1">BED-TEMP1</text>
<text x="419.6" y="273.1">4.7K 0.1% 低温漂</text>
<text x="461.9" y="273.1">4.7K 0.1% 低温漂</text>
<text x="429.2" y="278.2">C89</text>
<text x="471.6" y="278.2">C90</text>
<text x="429.2" y="285.2">10UF</text>
<text x="471.6" y="285.2">10UF</text>
<text x="428.2" y="291.9">1K</text>
<text x="428.2" y="288.4">R146</text>
<text x="470.5" y="291.9">1K</text>
<text x="470.5" y="288.4">R147</text>
</g>
<g font-size="3.2">
<text x="88.9" y="119.4">A0</text>
<text x="99" y="119.4">Y0</text>
<text x="88.9" y="122">A1</text>
<text x="88.9" y="125">A2</text>
<text x="97.4" y="121.6" transform="rotate(-90 97.4 121.6)">VCC</text>
<text x="99" y="125">Y2</text>
<text x="99" y="122">Y1</text>
<text x="88.9" y="127.8">A3</text>
<text x="88.9" y="130.6">A4</text>
<text x="99" y="130.6">Y4</text>
<text x="99" y="127.8">Y3</text>
<text x="88.9" y="133.3">A5</text>
<text x="88.9" y="136.1">A6</text>
<text x="99" y="136.1">Y6</text>
<text x="99" y="133.3">Y5</text>
<text x="88.9" y="143.1">OE1</text>
<text x="88.9" y="138.9">A7</text>
<text x="99" y="138.9">Y7</text>
<text x="296.8" y="142.9" transform="rotate(-90 296.8 142.9)">3</text>
<text x="88.9" y="148.6">GND</text>
<text x="88.9" y="145.8">OE2</text>
<text x="299.1" y="149.1" transform="rotate(-90 299.1 149.1)">3</text>
<text x="340.3" y="148.6" transform="rotate(-90 340.3 148.6)">3</text>
<text x="317" y="155.9">1</text>
<text x="319.9" y="154.3" transform="rotate(-90 319.9 154.3)">3</text>
<text x="337.3" y="150.2">1</text>
<text x="338" y="154.8" transform="rotate(-90 338 154.8)">3</text>
<text x="297.3" y="156">1</text>
<text x="317.7" y="160.4" transform="rotate(-90 317.7 160.4)">3</text>
<text x="220.3" y="164.9" transform="rotate(-90 220.3 164.9)">-</text>
<text x="227.3" y="164.9" transform="rotate(-90 227.3 164.9)">+</text>
<text x="218" y="171.1" transform="rotate(-90 218 171.1)">1</text>
<text x="225" y="171.1" transform="rotate(-90 225 171.1)">2</text>
<text x="438.6" y="250.1">3</text>
<text x="428.7" y="252.2" transform="rotate(-90 428.7 252.2)">1</text>
<text x="432.4" y="252.4">3</text>
<text x="470.5" y="254.9" transform="rotate(-90 470.5 254.9)">1</text>
<text x="474.2" y="255.1">3</text>
<text x="480.4" y="252.8">3</text>
</g>
<g font-size="3.2" fill="#cc4125">
<text x="200.5" y="139.5">1 MOS2</text>
<text x="200.5" y="142.3">2</text>
<text x="206.7" y="141.8">SD</text>
<text x="214" y="142.3">5</text>
<text x="214" y="139.5">5</text>
<text x="200.5" y="145">3</text>
<text x="200.5" y="147.8">4</text>
<text x="206.7" y="144.6">SD</text>
<text x="206.7" y="147.3">SD</text>
<text x="214" y="147.8">5</text>
<text x="214" y="145">5</text>
<text x="206.7" y="150.1">G</text>
<text x="207.1" y="150.1">D</text>
<text x="200.5" y="185.3">1 MOS3</text>
<text x="214" y="185.3">5</text>
<text x="200.5" y="188.1">2</text>
<text x="200.5" y="190.9">3</text>
<text x="206.7" y="187.6">SD</text>
<text x="206.7" y="190.4">SD</text>
<text x="214" y="190.9">5</text>
<text x="214" y="188.1">5</text>
<text x="200.5" y="193.7">4</text>
<text x="206.7" y="193.2">SD</text>
<text x="206.7" y="196">G</text>
<text x="207.1" y="196">D</text>
<text x="214" y="193.7">5</text>
</g>
<text font-size="3.2" fill="#f00" x="425.9" y="302.2" transform="rotate(-90 425.9 302.2)">E0-TEMP</text>
</svg>
